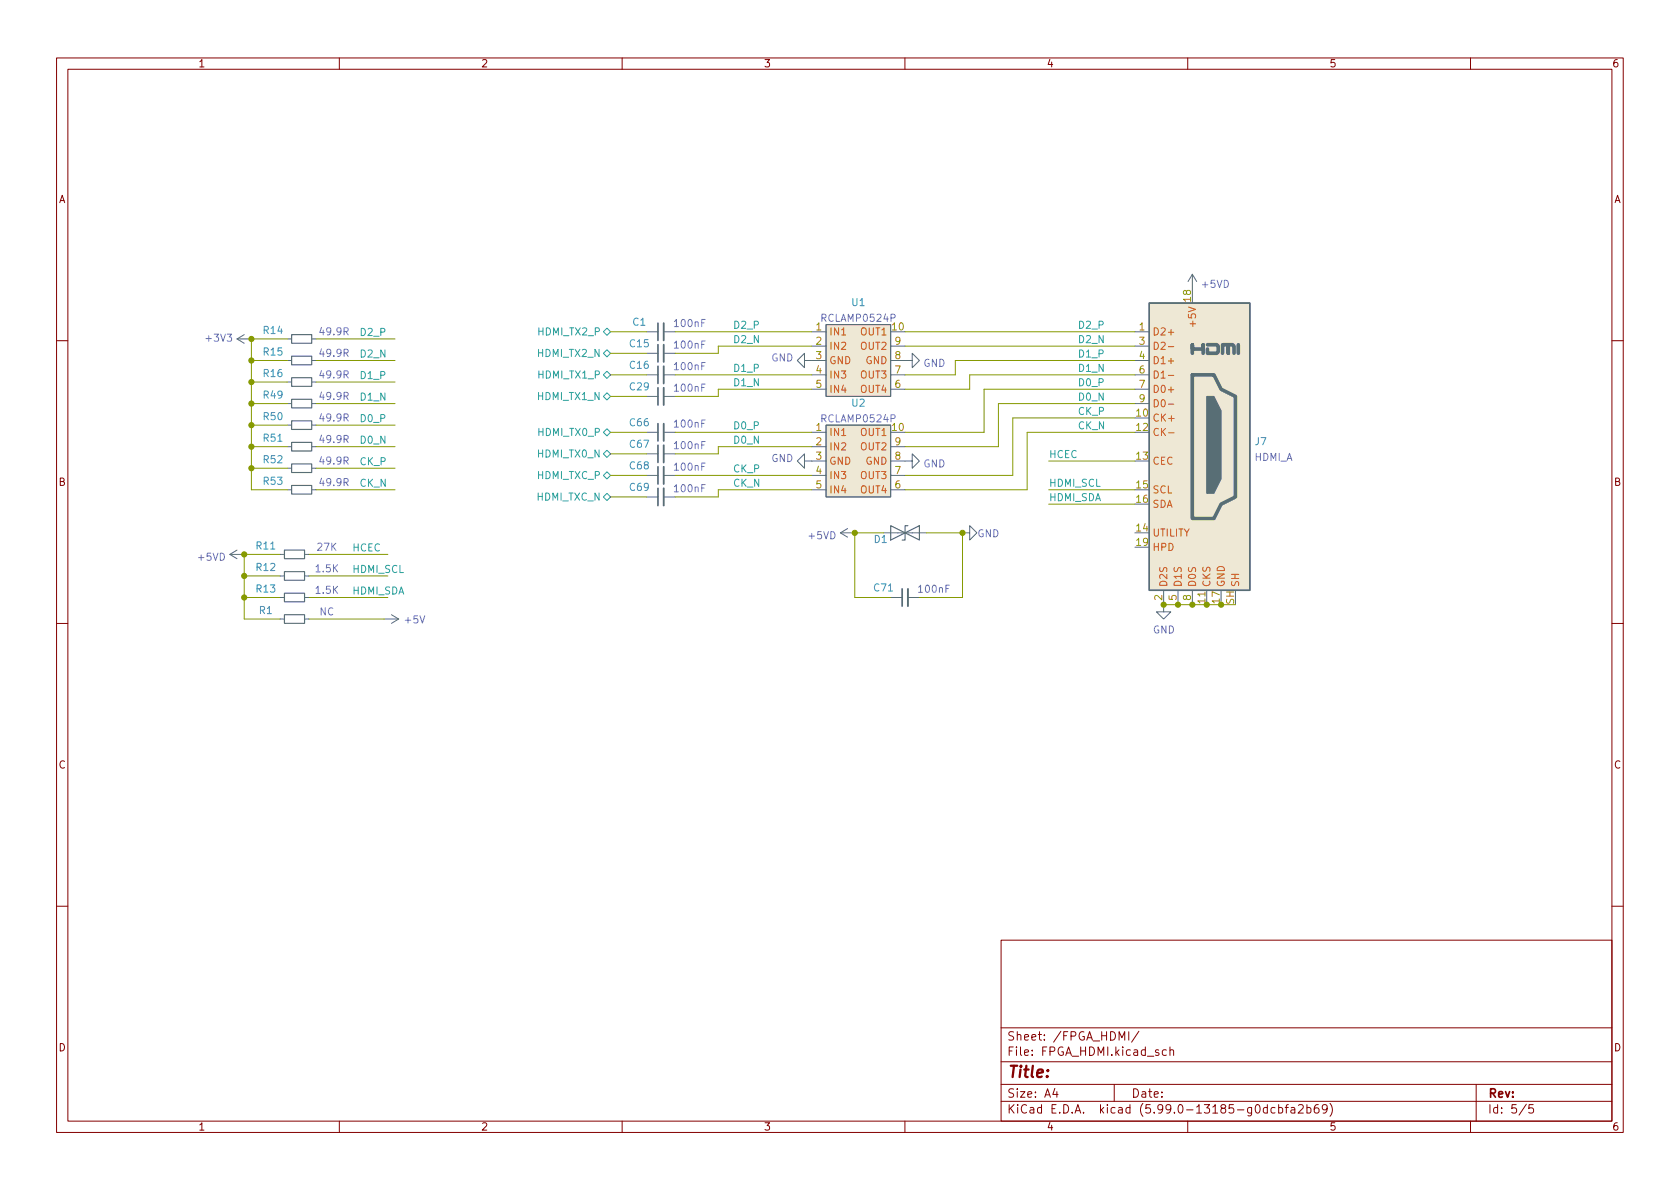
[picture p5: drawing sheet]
<svg xmlns="http://www.w3.org/2000/svg" width="297mm" height="210mm" viewBox="0 0 297 210" stroke-linecap="round" stroke-linejoin="round" font-family="sans-serif">
<g fill="none" stroke="#840000" stroke-width=".18">
<path d="M10 10.2h277v190.1h-277zM12 12.2h273v186.1h-273zM60 10.2v2M110 10.2v2M160 10.2v2M210 10.2v2M260 10.2v2M10 60.2h2M285 60.2h2M10 110.2h2M285 110.2h2M10 160.2h2"/>
<path d="M177 166.3h108v32h-108zM285 160.2h2M60 198.3v2M110 198.3v2M160 198.3v2M177 194.8h108M177 191.8h108M177 187.8h108M177 181.8h108M186.5 192.5l-.4 1h1M186.9 193v1M197 191.8v3"/>
<path d="M197.9 183.9v-1.5l.5 1.1 .5-1.1v1.5M199.6 182.4v1.5M201.4 182.4l-1.3 1.9M206.2 185.7l-.4-.1-.3 .3v.4l.1 .3h.6M206.9 185.8l.2-.2 .3 .1 .1 .9M206.9 185.1v1.5M210 198.3v2M224.1 195.9l-.5-.1-.2 .3v.4l.1 .3h.6M224.1 195.3v1.5M225.4 195.9l-.4-.1-.3 .3v.4l.2 .3h.5M226.1 195.9l.4-.1 .3 .3v.4l-.2 .3h-.5M226.1 195.3v1.5"/>
<path d="M227.2 195.8h.6M227.8 195.3l-.4 .2v1.3M228.3 195.9h.6v.9M228.9 196.2l-.5 .1a.29 .29 0 0 0-.2 .2 .29 .29 0 0 0 .2 .3h.5M229.6 195.5l.5-.2 .3 .2v.3l-.9 1h.9M231.1 195.9l.4-.1 .3 .3v.4l-.2 .3h-.5M231.1 195.3v1.5M233.1 195.3a.59 .59 0 0 0-.7 .7v.5l.1 .3h.4l.2-.1 .1-.5-.1-.2-.5-.1-.2 .3M234.6 196l-.2 .3-.5-.1-.1-.2 .1-.6 .5-.1 .2 .2a.99 .99 0 0 1-.4 1.3h-.3M235.1 195.1a1.72 1.72 0 0 1 0 2.3M260 198.3v2M261 191.8v6.5"/>
<path d="M269.9 195.3l-1.3 1.9M271.1 195.3h-.7l-.1 .7 .2-.1 .5 .1 .2 .2-.1 .5-.2 .1-.6-.1"/>
</g>
<g fill="none" stroke="#586e75" stroke-width=".18">
<path d="M41.9 59.9l1.3 .8M41.9 59.9h2.5M43.2 59.2l-1.3 .7M50.8 59.9h.8M55.1 59.9h.8M114.3 58.7h2M117.3 58.7h2.1M143.5 58.7h2.5M146 57.4h11.5v12.7h-11.5zM200.7 58.7h2.5M210.8 48.5v2.5M210.8 48.5l-.7 1.3"/>
<path d="M210.8 48.5l.8 1.3M50.8 79h.8M50.8 63.7h.8M50.8 71.4h.8M50.8 67.6h.8M50.8 75.2h.8M55.1 79h.8M55.1 63.7h.8M55.1 71.4h.8M55.1 67.6h.8M55.1 75.2h.8M114.3 76.4h2"/>
<path d="M114.3 66.3h2M114.3 62.5h2M114.3 70.1h2M117.3 76.4h2.1M117.3 66.3h2.1M117.3 62.5h2.1M117.3 70.1h2.1M142.2 63.7v-1.2l-1.2 1.2 1.2 1.3v-1.3h3.8M143.5 76.4h2.5M143.5 79h2.5M143.5 66.3h2.5M143.5 61.2h2.5"/>
<path d="M143.5 68.8h2.5M146 75.2h11.5v12.7h-11.5zM157.5 63.7h3.8v-1.2l1.3 1.2-1.3 1.3v-1.3M157.5 79h2.5M157.5 66.3h2.5M157.5 61.2h2.5M157.5 68.8h2.5M200.7 66.3h2.5M200.7 61.2h2.5M200.7 63.7h2.5M200.7 68.8h2.5M200.7 71.4h2.5"/>
<path d="M40.6 98h2.6M40.6 98l1.3 .8M41.9 97.3l-1.3 .7M49.5 98h.8M50.8 86.6h.8M50.8 82.8h.8M53.8 98h.8M55.1 86.6h.8M55.1 82.8h.8M114.3 84.1h2M114.3 87.9h2M114.3 80.3h2"/>
<path d="M117.3 84.1h2.1M117.3 87.9h2.1M117.3 80.3h2.1M142.2 81.5v-1.2l-1.2 1.2 1.2 1.3v-1.3h3.8M143.5 84.1h2.5M143.5 86.6h2.5M148.6 94.2h2.5M148.6 94.2l1.3 .8M149.9 93.5l-1.3 .7M156.2 94.2h7.6M157.5 81.5h3.8v-1.2l1.3 1.2-1.3 1.3v-1.3M157.5 84.1h2.5"/>
<path d="M157.5 86.6h2.5M170.2 94.2h1.2v-1.2l1.3 1.2-1.3 1.3v-1.3M49.5 105.7h.8M49.5 109.5h.8M49.5 101.8h.8M53.8 105.7h.8M53.8 109.5h.8M53.8 101.8h.8M67.9 109.5h2.6M69.2 108.7l1.3 .8M70.5 109.5l-1.3 .7M157.5 105.7h2"/>
<path d="M160.5 105.7h2.1M205.7 104.4v3.8h1.3l-1.3 1.3-1.2-1.3h1.2M208.3 104.4v2.5M210.8 104.4v2.5M213.4 104.4v2.5"/>
</g>
<g fill="#eee8d5" stroke="#eee8d5" stroke-width=".18">
<path d="M146 75.2h11.5v12.7h-11.5z"/>
<path d="M203.2 53.6h17.8v50.8h-17.8z"/>
<path d="M146 57.4h11.5v12.7h-11.5z"/>
</g>
<g fill="none" stroke="#586e75" stroke-width=".2">
<path d="M51.6 59.2h3.5v1.5h-3.5zM51.6 78.2h3.5v1.6h-3.5zM51.6 66.8h3.5v1.5h-3.5zM51.6 63h3.5v1.5h-3.5zM51.6 74.4h3.5v1.5h-3.5zM51.6 70.6h3.5v1.5h-3.5zM50.3 97.3h3.5v1.5h-3.5zM51.6 82h3.5v1.6h-3.5zM51.6 85.8h3.5v1.6h-3.5zM157.5 93l2.5 1.2-2.5 1.3zM160 94.2l2.6-1.2v2.5zM160.5 93h-.5v2.5h-.5"/>
<path d="M50.3 108.7h3.5v1.5h-3.5zM50.3 104.9h3.5v1.5h-3.5zM50.3 101.1h3.5v1.5h-3.5z"/>
</g>
<path d="M117.3 57.1v3.1M117.3 61v3M117.3 64.8v3M117.3 68.6v3M117.3 74.9v3.1M117.3 78.7v3.1M117.3 82.5v3.1M117.3 86.4v3M160.5 104.1v3.1" fill="none" stroke="#586e75" stroke-width=".33"/>
<path d="M116.3 57.1v3.1M116.3 61v3M116.3 64.8v3M116.3 68.6v3M116.3 74.9v3.1M116.3 78.7v3.1M116.3 82.5v3.1M116.3 86.4v3M159.5 104.1v3.1" fill="none" stroke="#586e75" stroke-width=".3"/>
<path d="M203.2 53.6h17.8v50.8h-17.8z" fill="none" stroke="#586e75" stroke-width=".25"/>
<path d="M210.8 62.5v-1.5v.7h1.9v-.7v1.5M210.8 66.3h3.8l1.3 2.5 2.5 1.3v17.8l-2.5 1.2-1.3 2.6h-3.8zM213.5 61h1.6l.3 .2v1l-.3 .3h-1.6v-.8M216.2 62.5v-1.5h1v1.5v-1.5h.7l.3 .2v1.3M218.9 61v1.5" fill="none" stroke="#586e75" stroke-width=".63"/>
<path d="M213.4 70.1h1.2l1.3 2.5v12.1l-1.3 2.5h-1.2z" fill="#586e75" stroke="#586e75" stroke-width=".18"/>
<path d="M206.6 61.3h.9M206.6 66.4h.9M206.6 71.5h.9M206.6 76.5h1" fill="none" stroke="#cb4b16" stroke-width=".18"/>
<path d="M106.7 58.7l.6-.7 .6 .7-.6 .6zM106.7 62.5l.6-.7 .6 .7-.6 .6zM106.7 66.3l.6-.6 .6 .6-.6 .6zM106.7 70.1l.6-.6 .6 .6-.6 .6zM106.7 76.4l.6-.6 .6 .6-.6 .7zM106.7 84.1l.6-.7 .6 .7-.6 .6zM106.7 80.3l.6-.7 .6 .7-.6 .6zM107.3 87.2l.6 .7-.6 .6-.6-.6z" fill="none" stroke="#2aa198" stroke-width=".18"/>
<g fill="none" stroke="#859900" stroke-width=".18">
<path d="M50.8 59.9h-6.4v26.7h6.4M55.9 59.9h13.9M107.9 58.7h6.4M119.4 58.7h24.1M160 58.7h40.7M44.4 63.7h6.4M44.4 67.6h6.4M44.4 79h6.4M44.4 71.4h6.4M44.4 75.2h6.4M55.9 63.7h13.9M55.9 67.6h13.9"/>
<path d="M55.9 79h13.9M55.9 71.4h13.9M55.9 75.2h13.9M107.9 70.1h6.4M107.9 62.5h6.4M107.9 66.3h6.4M107.9 76.4h6.4M119.4 66.3h24.1M119.4 76.4h24.1M143.5 68.8h-16.5v1.3h-7.6M143.5 61.2h-16.5v1.3h-7.6M143.5 79h-16.5v1.3h-7.6"/>
<path d="M160 61.2h40.7M200.7 63.7h-31.8v2.6h-8.9M200.7 66.3h-29.3v2.5h-11.4M200.7 68.8h-26.7v7.6h-14M200.7 76.4h-19.1v10.2h-21.6M200.7 73.9h-21.6v10.2h-19.1M200.7 71.4h-24.2v7.6h-16.5M44.4 82.8h6.4M49.5 98h-6.3v11.5h6.3M54.6 98h14M55.9 86.6h13.9M55.9 82.8h13.9"/>
<path d="M107.9 84.1h6.4M107.9 87.9h6.4M107.9 80.3h6.4M119.4 84.1h24.1M143.5 86.6h-16.5v1.3h-7.6M156.2 94.2h-5.1v11.5h6.4M163.8 94.2h6.4v11.5h-7.6M185.4 86.6h15.3M185.4 81.5h15.3M185.4 89.1h15.3M43.2 105.7h6.3M43.2 101.8h6.3"/>
<path d="M54.6 105.7h14M54.6 101.8h14M54.6 109.5h13.3M205.7 106.9h12.7"/>
</g>
<g fill="#859900" stroke="#859900" stroke-width=".18">
<circle cx="170.2" cy="94.2" r=".46"/>
<circle cx="151.1" cy="94.2" r=".46"/>
<circle cx="44.4" cy="63.7" r=".46"/>
<circle cx="44.4" cy="59.9" r=".46"/>
<circle cx="43.2" cy="98" r=".46"/>
<circle cx="43.2" cy="101.8" r=".46"/>
<circle cx="43.2" cy="105.7" r=".46"/>
<circle cx="210.8" cy="106.9" r=".46"/>
<circle cx="208.3" cy="106.9" r=".46"/>
<circle cx="205.7" cy="106.9" r=".46"/>
<circle cx="213.4" cy="106.9" r=".46"/>
<circle cx="215.9" cy="106.9" r=".46"/>
<circle cx="44.4" cy="67.6" r=".46"/>
<circle cx="44.4" cy="75.2" r=".46"/>
<circle cx="44.4" cy="71.4" r=".46"/>
<circle cx="44.4" cy="79" r=".46"/>
<circle cx="44.4" cy="82.8" r=".46"/>
</g>
<text font-size="2.8" fill="#840000" x="178" y="190.6">Title:</text>
<g font-size="2.1" fill="#840000">
<text x="178" y="184">Sheet: /FPGA_HDMI/</text>
<text x="178" y="186.7">File: FPGA_HDMI.kicad_sch</text>
<text x="178" y="196.9">KiCad E.D.A. kicad (5.99.0-13185-g0dcbfa2b69)</text>
<text x="178" y="194.1">Size: A4</text>
<text x="200" y="194.1">Date:</text>
<text x="263" y="194.1">Rev:</text>
<text x="263" y="196.9">Id: 5/5</text>
</g>
<g font-size="1.8" fill="#840000">
<text x="35" y="11.9">1</text>
<text x="85" y="11.9">2</text>
<text x="135" y="11.9">3</text>
<text x="185" y="11.9">4</text>
<text x="235" y="11.9">5</text>
<text x="285" y="11.9">6</text>
<text x="10.3" y="35.9">A</text>
<text x="285.3" y="35.9">A</text>
<text x="10.3" y="85.9">B</text>
<text x="285.3" y="85.9">B</text>
<text x="10.3" y="135.9">C</text>
<text x="285.3" y="135.9">C</text>
<text x="10.3" y="185.9">D</text>
<text x="285.3" y="185.9">D</text>
<text x="35" y="199.9">1</text>
<text x="85" y="199.9">2</text>
<text x="135" y="199.9">3</text>
<text x="185" y="199.9">4</text>
<text x="235" y="199.9">5</text>
<text x="285" y="199.9">6</text>
</g>
<g font-size="1.8" fill="#b58900">
<text x="210.6" y="53.3" transform="rotate(-90 210.6 53.3)">18</text>
<text x="144.3" y="58.4">1</text>
<text x="157.8" y="58.4">10</text>
<text x="201.4" y="58.4">1</text>
<text x="144.3" y="61">2</text>
<text x="144.3" y="63.5">3</text>
<text x="158.3" y="63.5">8</text>
<text x="158.3" y="61">9</text>
<text x="201.4" y="61">3</text>
<text x="201.4" y="63.5">4</text>
<text x="144.3" y="66">4</text>
<text x="144.3" y="68.6">5</text>
<text x="158.3" y="68.6">6</text>
<text x="158.3" y="66">7</text>
<text x="201.4" y="66">6</text>
<text x="201.4" y="68.6">7</text>
<text x="201.4" y="71.1">9</text>
<text x="144.3" y="76.2">1</text>
<text x="157.8" y="76.2">10</text>
<text x="200.9" y="73.7">10</text>
<text x="200.9" y="76.2">12</text>
<text x="144.3" y="78.7">2</text>
<text x="144.3" y="81.3">3</text>
<text x="144.3" y="83.8">4</text>
<text x="158.3" y="83.8">7</text>
<text x="158.3" y="81.3">8</text>
<text x="158.3" y="78.7">9</text>
<text x="200.9" y="81.3">13</text>
<text x="144.3" y="86.4">5</text>
<text x="158.3" y="86.4">6</text>
<text x="200.9" y="86.4">15</text>
<text x="200.9" y="88.9">16</text>
<text x="200.9" y="94">14</text>
<text x="200.9" y="96.5">19</text>
<text x="205.5" y="106.2" transform="rotate(-90 205.5 106.2)">2</text>
<text x="208" y="106.2" transform="rotate(-90 208 106.2)">5</text>
<text x="210.6" y="106.2" transform="rotate(-90 210.6 106.2)">8</text>
<text x="213.1" y="106.6" transform="rotate(-90 213.1 106.6)">11</text>
<text x="215.6" y="106.6" transform="rotate(-90 215.6 106.6)">17</text>
<text x="218.2" y="106.9" transform="rotate(-90 218.2 106.9)">SH</text>
</g>
<g font-size="1.8" fill="#6c71c4">
<text x="212.6" y="50.9">+5VD</text>
<text x="56.7" y="59.3">49.9R</text>
<text x="119.4" y="57.8">100nF</text>
<text x="145.4" y="56.9">RCLAMP0524P</text>
<text x="36.6" y="60.4">+3V3</text>
<text x="56.7" y="63.1">49.9R</text>
<text x="119.4" y="65.4">100nF</text>
<text x="119.4" y="61.6">100nF</text>
<text x="136.4" y="63.9">GND</text>
<text x="163.2" y="64.9">GND</text>
<text x="56.7" y="66.9">49.9R</text>
<text x="56.7" y="70.7">49.9R</text>
<text x="119.4" y="69.2">100nF</text>
<text x="56.7" y="74.5">49.9R</text>
<text x="119.4" y="75.6">100nF</text>
<text x="145.4" y="74.7">RCLAMP0524P</text>
<text x="56.7" y="82.1">49.9R</text>
<text x="56.7" y="78.3">49.9R</text>
<text x="119.4" y="79.4">100nF</text>
<text x="119.4" y="83.2">100nF</text>
<text x="136.4" y="81.7">GND</text>
<text x="163.2" y="82.6">GND</text>
<text x="221.8" y="81.5">HDMI_A</text>
<text x="56.7" y="86">49.9R</text>
<text x="119.4" y="87">100nF</text>
<text x="143.1" y="95.3">+5VD</text>
<text x="172.8" y="95">GND</text>
<text x="35.1" y="99.2">+5VD</text>
<text x="55.9" y="101.2">1.5K</text>
<text x="56.2" y="97.4">27K</text>
<text x="55.9" y="105">1.5K</text>
<text x="162.5" y="104.8">100nF</text>
<text x="56.5" y="108.8">NC</text>
<text x="71.7" y="110.2">+5V</text>
<text x="203.8" y="112">GND</text>
</g>
<g font-size="1.8" fill="#268bd2">
<text x="46.6" y="59">R14</text>
<text x="111.9" y="57.6">C1</text>
<text x="150.6" y="54.1">U1</text>
<text x="46.6" y="62.9">R15</text>
<text x="111.4" y="65.2">C16</text>
<text x="111.4" y="61.4">C15</text>
<text x="46.6" y="66.7">R16</text>
<text x="46.6" y="70.5">R49</text>
<text x="111.4" y="69">C29</text>
<text x="150.6" y="71.9">U2</text>
<text x="46.6" y="74.3">R50</text>
<text x="111.4" y="75.4">C66</text>
<text x="46.6" y="81.9">R52</text>
<text x="46.6" y="78.1">R51</text>
<text x="111.4" y="79.2">C67</text>
<text x="111.4" y="83">C68</text>
<text x="221.9" y="78.7">J7</text>
<text x="46.6" y="85.7">R53</text>
<text x="111.4" y="86.8">C69</text>
<text x="45.4" y="101">R12</text>
<text x="45.4" y="97.1">R11</text>
<text x="154.6" y="96">D1</text>
<text x="45.4" y="104.8">R13</text>
<text x="154.6" y="104.6">C71</text>
<text x="45.9" y="108.6">R1</text>
</g>
<g font-size="1.8" fill="#2aa198">
<text x="63.5" y="59.4">D2_P</text>
<text x="95.4" y="59.3">HDMI_TX2_P</text>
<text x="129.5" y="58.1">D2_P</text>
<text x="190.5" y="58.1">D2_P</text>
<text x="63.5" y="63.2">D2_N</text>
<text x="95.3" y="63.1">HDMI_TX2_N</text>
<text x="129.5" y="65.7">D1_P</text>
<text x="129.5" y="60.7">D2_N</text>
<text x="190.5" y="60.7">D2_N</text>
<text x="190.5" y="63.2">D1_P</text>
<text x="190.5" y="65.7">D1_N</text>
<text x="63.5" y="67">D1_P</text>
<text x="63.5" y="70.8">D1_N</text>
<text x="95.3" y="70.7">HDMI_TX1_N</text>
<text x="95.4" y="66.9">HDMI_TX1_P</text>
<text x="129.5" y="68.3">D1_N</text>
<text x="190.5" y="70.8">D0_N</text>
<text x="190.5" y="68.3">D0_P</text>
<text x="63.5" y="74.6">D0_P</text>
<text x="95.4" y="77.1">HDMI_TX0_P</text>
<text x="129.5" y="75.9">D0_P</text>
<text x="190.5" y="75.9">CK_N</text>
<text x="190.5" y="73.4">CK_P</text>
<text x="63.5" y="78.4">D0_N</text>
<text x="63.5" y="82.3">CK_P</text>
<text x="95.3" y="80.9">HDMI_TX0_N</text>
<text x="129.5" y="78.4">D0_N</text>
<text x="129.5" y="83.5">CK_P</text>
<text x="185.4" y="81">HCEC</text>
<text x="63.5" y="86.1">CK_N</text>
<text x="95" y="88.5">HDMI_TXC_N</text>
<text x="95.1" y="84.7">HDMI_TXC_P</text>
<text x="129.5" y="86.1">CK_N</text>
<text x="185.4" y="88.6">HDMI_SDA</text>
<text x="185.4" y="86.1">HDMI_SCL</text>
<text x="62.2" y="97.5">HCEC</text>
<text x="62.2" y="101.3">HDMI_SCL</text>
<text x="62.2" y="105.1">HDMI_SDA</text>
</g>
<g font-size="1.8" fill="#cb4b16">
<text x="146.6" y="59.3">IN1</text>
<text x="152.3" y="59.3">OUT1</text>
<text x="203.7" y="59.3">D2+</text>
<text x="211.5" y="57.3" transform="rotate(-90 211.5 57.3)">+5V</text>
<text x="146.6" y="61.8">IN2</text>
<text x="146.6" y="64.4">GND</text>
<text x="152.3" y="61.8">OUT2</text>
<text x="153" y="64.4">GND</text>
<text x="203.7" y="61.8">D2-</text>
<text x="203.7" y="64.4">D1+</text>
<text x="146.6" y="66.9">IN3</text>
<text x="146.6" y="69.5">IN4</text>
<text x="152.3" y="69.5">OUT4</text>
<text x="152.3" y="66.9">OUT3</text>
<text x="203.7" y="66.9">D1-</text>
<text x="203.7" y="69.5">D0+</text>
<text x="146.6" y="77.1">IN1</text>
<text x="152.3" y="77.1">OUT1</text>
<text x="203.7" y="74.5">CK+</text>
<text x="203.7" y="77.1">CK-</text>
<text x="203.7" y="72">D0-</text>
<text x="146.6" y="79.6">IN2</text>
<text x="146.6" y="82.2">GND</text>
<text x="152.3" y="79.6">OUT2</text>
<text x="153" y="82.2">GND</text>
<text x="203.7" y="82.2">CEC</text>
<text x="146.6" y="84.7">IN3</text>
<text x="146.6" y="87.2">IN4</text>
<text x="152.3" y="87.2">OUT4</text>
<text x="152.3" y="84.7">OUT3</text>
<text x="203.7" y="87.2">SCL</text>
<text x="203.7" y="89.8">SDA</text>
<text x="203.7" y="94.9">UTILITY</text>
<text x="203.7" y="97.4">HPD</text>
<text x="206.4" y="103.9" transform="rotate(-90 206.4 103.9)">D2S</text>
<text x="208.9" y="103.9" transform="rotate(-90 208.9 103.9)">D1S</text>
<text x="211.5" y="103.9" transform="rotate(-90 211.5 103.9)">D0S</text>
<text x="214" y="103.9" transform="rotate(-90 214 103.9)">CKS</text>
<text x="216.5" y="103.9" transform="rotate(-90 216.5 103.9)">GND</text>
<text x="219.1" y="103.9" transform="rotate(-90 219.1 103.9)">SH</text>
</g>
</svg>
